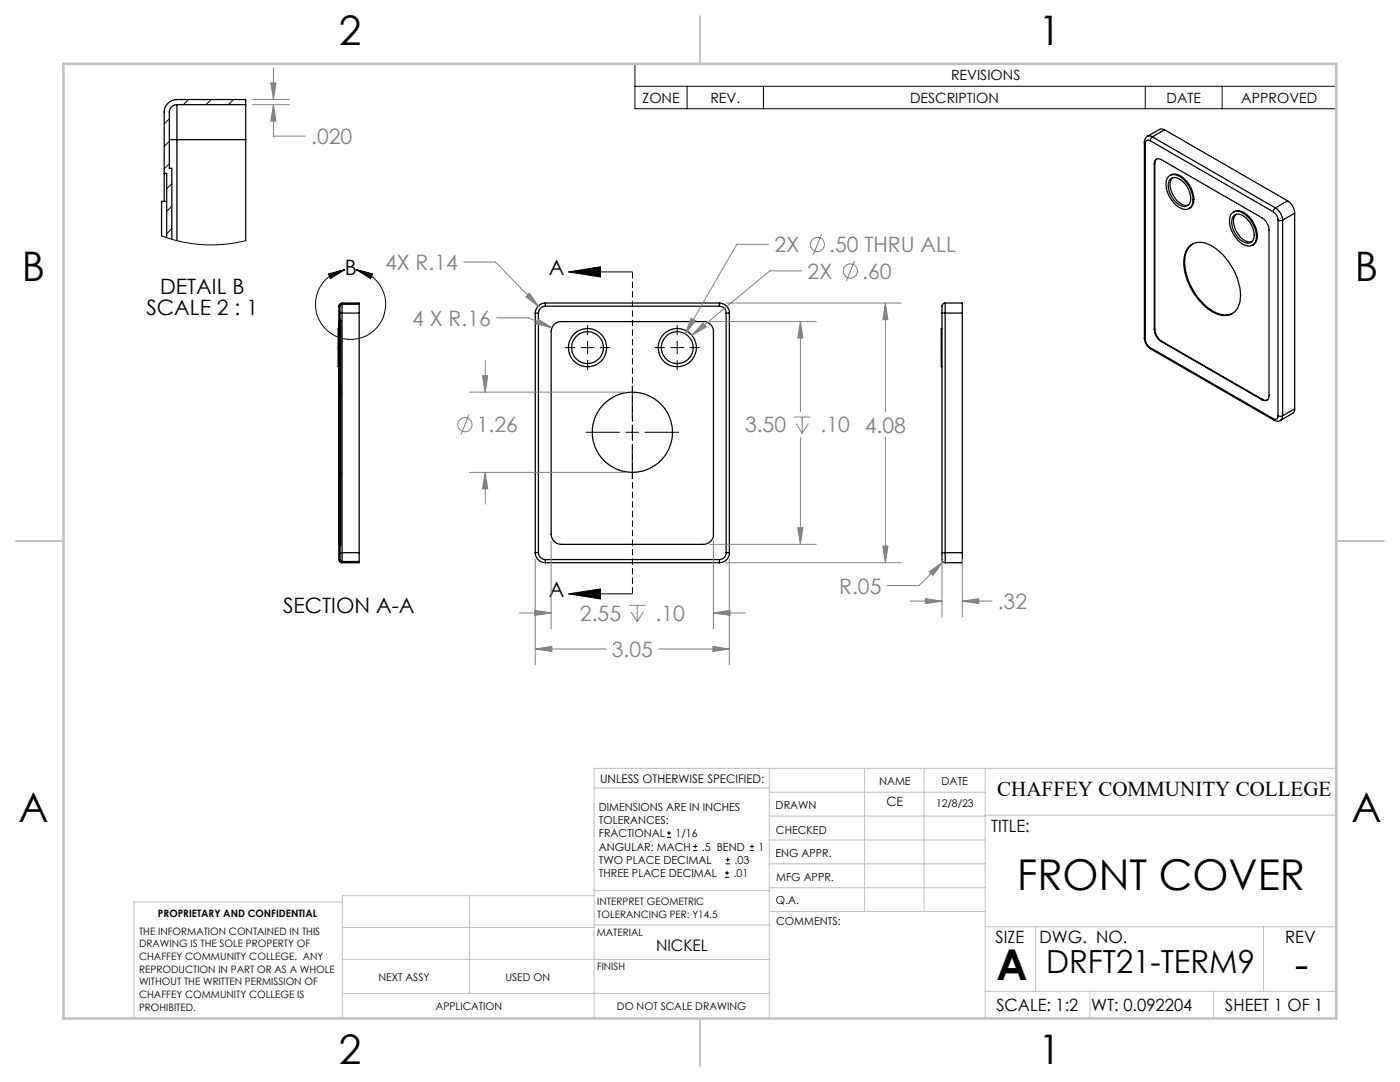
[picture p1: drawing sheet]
<svg xmlns="http://www.w3.org/2000/svg" width="279mm" height="216mm" viewBox="0 0 279 216" stroke-linecap="round" stroke-linejoin="round" font-family="sans-serif">
<g fill="none" stroke="#000" stroke-width=".25">
<path d="M32.8 34.6v5.6M32.8 34.6h.5v12.8M33.8 27.9h1.5M35.3 20.9a1.45 1.45 0 0 0-1.5 1.5v11.2h.5v14.1M35.3 20.9v7M35.3 20.9h13.7M35.3 27.9h13.7M35.3 27.9v20.1M49 20.9v-1h-13.7a2.53 2.53 0 0 0-2.5 2.5v12.2M49 20.9v7M49 27.9v20.1M228.4 28.4l.2 .2"/>
<path d="M228.4 28.4v39M228.6 28.6v39.1M229 27.2l-.5 .5-.1 .7M229 27.2l.6-.1 .4 .2M229.6 28.1a.6 .6 0 0 0-.7-.1 .6 .6 0 0 0-.3 .6M229.6 28.1l24.5 14.2M230 27.3l-.3 .4-.1 .4M230 27.3l24.5 14.2M230.4 32.7a.88 .88 0 0 1 .4-.9 .88 .88 0 0 1 1 .1l20 11.6a3.2 3.2 0 0 1 1.5 2.4v33.1a.88 .88 0 0 1-.5 .8 .88 .88 0 0 1-1 0M230.4 32.7v33M230.5 32.6v33.1M230.5 32.6l-.1 .1"/>
<path d="M230.8 31.8l-.3 .4v.4M232.4 25.9l-.8-.1-2.6 1.4M232.4 25.9l24.6 14.2M232.4 25.9l-2.4 1.4M233.1 35.4a2.02 2.02 0 0 1 3 .3 5.1 5.1 0 0 1 1.7 5.3 1.64 1.64 0 0 1-2.5 .3 5.3 5.3 0 0 1-2.4-5.7zM233.5 35a2.42 2.42 0 0 1 3.1 .9 5.1 5.1 0 0 1 1.4 5l-.7 .7M233.6 35.7a1.97 1.97 0 0 1 2.7 .7 4.1 4.1 0 0 1 1.1 4.2 1.5 1.5 0 0 1-2.5 0 4 4 0 0 1-1.4-4.7zM234 35.5a2.42 2.42 0 0 0-.2 2.8 3.8 3.8 0 0 0 3.1 2.7h.2M33.3 40.2h-1.1v6.9M237.5 49a3.8 3.8 0 0 1 4.4 .1 12.3 12.3 0 0 1 5.6 10.8 3.3 3.3 0 0 1-5.2 2.5 12.1 12.1 0 0 1-6-11l.3-1.2zM238 48.7a4.4 4.4 0 0 0-1.5 4.6 11.9 11.9 0 0 0 6.8 9.4 3.7 3.7 0 0 0 2.7-.2M245.7 42.7a1.88 1.88 0 0 1 2.8 .1 5.6 5.6 0 0 1 2.1 5.3 1.54 1.54 0 0 1-2.4 .7 5.6 5.6 0 0 1-2.7-5.7z"/>
<path d="M246.2 42.3a2.42 2.42 0 0 1 3 .9 5 5 0 0 1 1.5 5l-.7 .7M246.3 43a2.15 2.15 0 0 1 2.8 1 3.7 3.7 0 0 1 .8 4.2 1.69 1.69 0 0 1-2.3-.3 4.1 4.1 0 0 1-1.5-4.7zM246.7 42.8a2.42 2.42 0 0 0-.2 2.8 3.5 3.5 0 0 0 3.2 2.7h.1M254.1 42.3a2.1 2.1 0 0 1 1 1.6M254.5 41.5a3.1 3.1 0 0 1 1.5 2.4M254.5 41.5l-.3 .3-.1 .5M255.1 43.9l.2 .1 .7-.1M255.1 43.9v39.1M256 43.9v39.1M257 40.1a2.97 2.97 0 0 1 1.4 2.4M257 40.1l-2.5 1.4M258.4 42.5l-2.4 1.4"/>
<path d="M258.4 42.5v39.1M67.6 64.2v1.3M67.6 64.2h.1v14M67.6 73.2v33.4M67.7 78.2v16.1M67.7 65.5h-.2v7.7h.2M67.7 78.2h.3M67.9 62.5h.4M68 78.2v16.1M68.3 60.7l-.4 .3 .1 17.2M68.3 60.7v1.8M68.3 62.5h3.4"/>
<path d="M68.3 60.7h3.4M68.3 62.5v47.8M71.7 60.7v-.2h-3.4a.66 .66 0 0 0-.7 .6v3.1M71.7 60.7v1.8M71.7 62.5v47.8M106.8 62.5h.7M106.8 62.5v47.8M107.5 62.5v47.8M108.8 61.1a1.45 1.45 0 0 0-1.3 1.4M108.8 60.5a2.05 2.05 0 0 0-2 2M108.8 60.5v.6M108.8 61.1h34.8"/>
<path d="M108.8 60.5h34.8M110.6 64.7l1.1-.5h28.7a1.93 1.93 0 0 1 2 1.9v40.5a1.99 1.99 0 0 1-2 2h-28.4a2.05 2.05 0 0 1-2-2v-40.5l.1-.6zM143.6 61.1a1.39 1.39 0 0 1 1.3 1.4M143.6 60.5v.6M143.6 60.5a1.99 1.99 0 0 1 2 2M144.9 62.5h.7M144.9 62.5v47.8M145.6 62.5v47.8M188 62.5h.6M188 65.5h-.1v7.7h.1M188 62.5v47.8M188.6 60.5v2"/>
<path d="M188.6 60.5h3.5v2M188.6 60.5a.85 .85 0 0 0-.6 1.2v.8M188.6 62.5v47.8M188.6 62.5h3.5M192.1 62.5v47.8M228.4 67.4a2.71 2.71 0 0 0 1.3 2.2M228.4 67.4l.2 .3M228.6 67.7a2.02 2.02 0 0 0 1 1.7M229.6 69.4l.1 .2M229.6 69.4l24.5 14.1M229.7 69.6l24.5 14.2M230.4 65.7a3.2 3.2 0 0 0 1.4 2.5"/>
<path d="M230.5 65.7a2.97 2.97 0 0 0 1.4 2.4M230.5 65.7h-.1M231.8 68.2l20 11.6M231.9 68.1l20.1 11.6M231.9 68.1l-.1 .1M252 79.7l.6 .2 .3-.1M252 79.7l-.2 .1M67.7 94.3v14.3h-.1M67.7 94.3h.3M68 94.3l-.1 17.4 .4 .3M254.1 83.5l.1 .3M254.2 83.8l.6 .2 .8-.1"/>
<path d="M255.1 83a.58 .58 0 0 1-.3 .6 .58 .58 0 0 1-.7-.1M255.1 83l.3 .1 .6-.1M256 83l-.1 .4-.3 .5M258.4 81.6l-.3 .8-2.5 1.5M258.4 81.6l-2.4 1.4M67.6 108.6v3.1a.6 .6 0 0 0 .7 .6h3.4v-.3M67.6 106.6v2M67.6 106.6h.1M67.9 110.3h.4M68.3 110.3v1.7M68.3 110.3h3.4M68.3 112h3.4"/>
<path d="M71.7 110.3v1.7M106.8 110.3h.7M106.8 110.3a2.05 2.05 0 0 0 2 2M107.5 110.3a1.38 1.38 0 0 0 1.3 1.4M108.8 111.7v.6M108.8 111.7h34.8M108.8 112.3h34.8M143.6 111.7v.6M144.9 110.3a1.33 1.33 0 0 1-1.3 1.4M144.9 110.3h.7M145.6 110.3a1.99 1.99 0 0 1-2 2M188 110.3v1.4a.6 .6 0 0 0 .6 .6"/>
<path d="M188 110.3h.6M188.6 110.3v2M188.6 110.3h3.5M192.1 110.3v2h-3.5"/>
<circle cx="117.3" cy="69.4" r="3.8"/>
<circle cx="117.3" cy="69.4" r="3.2"/>
<circle cx="135.2" cy="69.4" r="3.2"/>
<circle cx="135.2" cy="69.4" r="3.8"/>
<circle cx="126.2" cy="86.3" r="8"/>
</g>
<g fill="none" stroke="#000" stroke-width=".2">
<path d="M37.6 19.9l-1 1M42.1 19.9l-1 1M46.6 19.9l-1 1M126.7 12.7h140v9h-140zM126.7 17.2h140M137.1 17.2v4.5M152.4 17.2v4.5M228.6 17.2v4.5M243.9 17.2v4.5M33.8 23.7l-1 1M33.8 28.2l-1 1M33.8 32.7l-1 1"/>
<path d="M34.3 36.7l-1 1M32.2 47.1l4.4 1.2 4.3 .6 3.9-.1 4.2-.8M34.3 41.1l-1 1.1M34.3 45.6l-1 1M65.5 54.6l3.3-.8-2.9 1.8zM68.8 53.8a7 7 0 0 0-4.7 10.8 7 7 0 0 0 11.7 0 7 7 0 0 0-4.7-10.8M71.1 53.8l3.3 .8-.4 1zM113.5 54.3l6.3-1.1v2.1zM113.5 54.3h12.7M67.9 63.7l-.3 .2M68 68.1l-.3 .2M68 72.5l-.3 .3"/>
<path d="M68 77l-.3 .3M71.1 60.5l-.3 .2M112.8 69.4h1.9M116 69.4h2.5M117.3 64.9v1.9M117.3 68.1v2.5M117.3 71.9v1.9M119.8 69.4h1.9M126.2 77v6.7M130.7 69.4h1.9M133.9 69.4h2.5M135.1 64.9v1.9"/>
<path d="M135.1 68.1v2.5M135.1 71.9v1.9M137.7 69.4h1.9M68 95l-.3 .3M68 99.5l-.3 .2M116.9 86.3h6.7M124.9 86.3h2.6M126.2 85v2.5M126.2 88.8v6.7M128.7 86.3h6.8M68 104l-.3 .2M68 108.4l-.4 .4"/>
<path d="M68.9 112l-.2 .3M113.5 118.5l6.3-1v2zM113.5 118.5h12.7M133.1 167.1h.8M133.1 166.2h.8M133.5 165.8v.9M138.3 169.7h.8M138.3 168.9h.8M138.7 168.5v.8M144.7 175h.8M144.7 174.2h.8M144.8 172.4h.9"/>
<path d="M144.8 171.6h.9M145.1 173.8v.8M145.2 171.1v.9M149.6 169.7h.9M149.6 168.9h.9M150.1 168.5v.8"/>
</g>
<g fill="none" stroke="#808080" stroke-width=".2">
<path d="M50.3 19.9h7.4M54 16.5h1.1l-.5 3.4zM54.6 13.5v6.4M50.3 20.9h7.4M54.6 20.9l.5 3.3h-1.1zM54.6 20.9v6.3h6.3M92.5 52.3h6.4l8.7 8.9M105 59.2l.7-.7 1.9 2.7zM153.4 48.8h-6.4l-10.3 17.8M160 54h-6.4l-15.5 12.9M163.9 46.8l-1.6 4M170.5 52.1l-1.6 4"/>
<path d="M93.7 78.2h31.2M96.3 75h1l-.5 3.2zM96.8 71.9v6.3M99.1 63.4h6.4l4.7 2M107.3 63.6l2.9 1.8-3.3-.8zM137.9 63.5l.9 .5-2.1 2.6zM140.3 64.5l.7 .7-2.9 1.7zM141.7 64.2h21.2M144.9 60.5h35M159.7 64.2l.5 3.3h-1zM159.7 64.2v18M176.7 60.5l.5 3.3h-1z"/>
<path d="M176.7 60.5v21.7M93.6 82.7l-1.6 4M93.7 94.3h31.2M96.8 94.3v6.3M96.8 94.3l.5 3.2h-1zM158.5 83.2h3.2M158.9 84.5l1.2 2M159.7 87.3v21.3M160.1 83.2v3.3M161.3 84.5l-1.2 2M176.7 87.2v25.1M106.8 111.5v21.2"/>
<path d="M110 107.9v17.6M141.7 108.6h21.2M142.4 107.9v17.6M144.9 112.3h35M145.6 111.5v21.2M159.2 105.3h1l-.5 3.3zM176.2 109h1l-.5 3.3zM181.6 119.9h6.4M184.7 119.5l3.3 .4-3.3 .5zM185.5 114.1l2.7-2-2 2.7zM188 111.5v11.6M188.2 112.1l-4.8 4.7h-6.3"/>
<path d="M192.1 119.9l3.2-.4v.9zM192.1 111.5v11.6M192.1 119.9h5.8M103.6 122.3h6.4M106.7 121.8l3.3 .5-3.3 .5zM106.8 129.5l3.3-.5v1zM106.8 129.5h14.1M125.6 120.8h3.2M125.9 122.1l1.3 1.9M127.2 120.8v3.2M128.4 122.1l-1.2 1.9M131.5 129.5h14.1"/>
<path d="M142.3 129l3.3 .5-3.3 .5zM142.4 122.3l3.3-.5v1zM142.4 122.3h6.3"/>
<circle cx="163.1" cy="48.8" r="1.41"/>
<circle cx="169.7" cy="54.1" r="1.42"/>
<circle cx="92.8" cy="84.7" r="1.4"/>
</g>
<path d="M126.2 54.2v64.3" fill="none" stroke="#000" stroke-width=".2" stroke-dasharray="1.3 .6" stroke-dashoffset="-.1" stroke-linecap="butt"/>
<g fill="none" stroke="#c0c0c0" stroke-width=".2">
<path d="M118.6 157.2h34.9M153.5 153.3v49.9M153.5 158.1h43.1M172.5 153.3v28.6M184.4 153.3v28.6M196.6 153.3v49.9M266.7 153.3h-148.1v49.9M68.3 180h-41.6v23.2M93.7 178.7v19.5M118.6 178.7h-50.3v24.5M118.6 177.7h35M153.5 167.6h43.1"/>
<path d="M153.5 162.8h43.1M153.5 172.4h43.1M153.5 177.1h43.1M196.6 162.7h70.1M68.3 198.2h85.2M68.3 191.4l85.2 .1M68.3 185.1h50.3M118.6 184.6h35M153.6 181.9h43M196.6 197.8h70.1M196.6 184.9h70.1M206.7 184.9v12.9"/>
<path d="M217.5 197.8v5.4M242.2 197.8v5.4M252.2 184.9v12.9"/>
</g>
<path d="M139.7 3.2v9.5M3.1 107.9h9.6M266.7 107.9h9.5M139.7 203.2v9.6" fill="none" stroke="#c0c0c0" stroke-width=".25"/>
<path d="M12.7 12.7h254v190.5h-254z" fill="none" stroke="#c0c0c0" stroke-width=".5"/>
<path d="M113.5 54.3l6.3-1.1v2.1zM113.5 118.5l6.3-1v2zM65.5 54.6l3.3-.8-2.9 1.8zM71.1 53.8l3.3 .8-.4 1z" fill="#000"/>
<path d="M176.7 60.5l.5 3.3h-1zM176.2 109h1l-.5 3.3zM142.3 129l3.3 .5-3.3 .5zM106.8 129.5l3.3-.5v1zM105.7 58.5l-.7 .7 2.6 2zM96.3 75h1l-.5 3.2zM96.8 94.3l.5 3.2h-1zM159.2 105.3h1l-.5 3.3zM159.7 64.2l.5 3.3h-1zM106.7 121.8l3.3 .5-3.3 .5zM142.4 122.3l3.3-.5v1zM137.9 63.5l-1.2 3.1 2.1-2.6zM140.3 64.5l-2.2 2.4 2.9-1.7zM107.3 63.6l-.4 1 3.3 .8zM184.7 119.5l3.3 .4-3.3 .5zM192.1 119.9l3.2-.4v.9zM185.5 114.1l.7 .7 2-2.7zM54.6 20.9l.5 3.3h-1.1zM54 16.5h1.1l-.5 3.4z" fill="#808080"/>
<g font-size="8.5">
<text x="203" y="177.6">FRONT COVER</text>
<text x="198.9" y="195.5">A</text>
<text x="258.4" y="195.4">-</text>
</g>
<g font-size="8.1">
<text x="67.6" y="8.9">2</text>
<text x="207.3" y="8.9">1</text>
<text x="4.4" y="56.1">B</text>
<text x="270.4" y="56.1">B</text>
<text x="3.7" y="164.1">A</text>
<text x="269.7" y="164.1">A</text>
<text x="67.6" y="212.4">2</text>
<text x="207.3" y="212.4">1</text>
</g>
<text font-size="6.3" x="208.8" y="194.1">DRFT21-TERM9</text>
<g font-size="4.2" fill="#808080">
<text x="62.1" y="28.7">.020</text>
<text x="76.8" y="53.9">4X R.14</text>
<text x="154.6" y="50.3">2X</text>
<text x="165.5" y="50.3">.50 THRU ALL</text>
<text x="161.2" y="55.6">2X</text>
<text x="172.1" y="55.6">.60</text>
<text x="82.3" y="65">4 X R.16</text>
<text x="95.1" y="86.3">1.26</text>
<text x="148.7" y="86.3">3.50</text>
<text x="163.8" y="86.3">.10</text>
<text x="172.6" y="86.3">4.08</text>
<text x="167.5" y="118.4">R.05</text>
<text x="115.7" y="123.9">2.55</text>
<text x="130.8" y="123.9">.10</text>
<text x="199.1" y="121.5">.32</text>
<text x="122.1" y="131.1">3.05</text>
</g>
<g font-size="4.2">
<text x="31.9" y="58.6">DETAIL B</text>
<text x="68.8" y="54.9">B</text>
<text x="109.5" y="54.9">A</text>
<text x="29.2" y="62.8">SCALE 2 : 1</text>
<text x="109.5" y="119.2">A</text>
<text x="56.5" y="122.3">SECTION A-A</text>
<text x="199" y="158.7">CHAFFEY COMMUNITY COLLEGE</text>
</g>
<g font-size="3.4">
<text x="197.8" y="166">TITLE:</text>
<text x="198.7" y="188.1">SIZE</text>
<text x="207.5" y="188.1">DWG. NO.</text>
<text x="256.5" y="188.2">REV</text>
<text x="198.8" y="201.7">SCALE: 1:2</text>
<text x="217.7" y="201.8">WT: 0.092204</text>
<text x="244.5" y="201.7">SHEET 1 OF 1</text>
</g>
<text font-size="3.2" x="130.9" y="189.8">NICKEL</text>
<g font-size="2.8">
<text x="189.8" y="16">REVISIONS</text>
<text x="128.2" y="20.5">ZONE</text>
<text x="141.8" y="20.5">REV.</text>
<text x="181.6" y="20.5">DESCRIPTION</text>
<text x="232.8" y="20.5">DATE</text>
<text x="247.7" y="20.5">APPROVED</text>
</g>
<text font-size="2.5" x="176.9" y="160.9">CE</text>
<text font-size="2.4" x="119.8" y="156.2">UNLESS OTHERWISE SPECIFIED:</text>
<g font-size="2.2">
<text x="119.5" y="161.8">DIMENSIONS ARE IN INCHES</text>
<text x="154.8" y="161.4">DRAWN</text>
<text x="175.4" y="156.6">NAME</text>
<text x="187.9" y="156.7">DATE</text>
<text x="119.5" y="164.4">TOLERANCES:</text>
<text x="119.5" y="167.1">FRACTIONAL</text>
<text x="134.8" y="167.1">1/16</text>
<text x="154.9" y="166.3">CHECKED</text>
<text x="119.5" y="172.4">TWO PLACE DECIMAL</text>
<text x="119.5" y="169.7">ANGULAR: MACH</text>
<text x="140.1" y="169.7">.5 BEND</text>
<text x="146.6" y="172.4">.03</text>
<text x="151.4" y="169.7">1</text>
<text x="154.8" y="171">ENG APPR.</text>
<text x="119.5" y="175">THREE PLACE DECIMAL</text>
<text x="146.4" y="175">.01</text>
<text x="154.9" y="175.7">MFG APPR.</text>
<text x="154.9" y="180.4">Q.A.</text>
<text x="154.9" y="184.6">COMMENTS:</text>
</g>
<g font-size="2.1">
<text x="186.8" y="161">12/8/23</text>
<text x="75.5" y="195.7">NEXT ASSY</text>
<text x="100.9" y="195.7">USED ON</text>
<text x="86.9" y="201.5">APPLICATION</text>
<text x="123.1" y="201.6">DO NOT SCALE DRAWING</text>
</g>
<g font-size="2">
<text x="31.5" y="182.9">PROPRIETARY AND CONFIDENTIAL</text>
<text x="119.2" y="180.6">INTERPRET GEOMETRIC</text>
<text x="119.2" y="183.1">TOLERANCING PER: Y14.5</text>
<text x="27.8" y="186.5">THE INFORMATION CONTAINED IN THIS</text>
<text x="27.8" y="189">DRAWING IS THE SOLE PROPERTY OF</text>
<text x="27.8" y="191.6">CHAFFEY COMMUNITY COLLEGE. ANY</text>
<text x="119.1" y="186.7">MATERIAL</text>
<text x="27.8" y="194.1">REPRODUCTION IN PART OR AS A WHOLE</text>
<text x="27.8" y="196.6">WITHOUT THE WRITTEN PERMISSION OF</text>
<text x="119.1" y="193.5">FINISH</text>
<text x="27.8" y="199.1">CHAFFEY COMMUNITY COLLEGE IS</text>
<text x="27.8" y="201.7">PROHIBITED.</text>
</g>
</svg>
